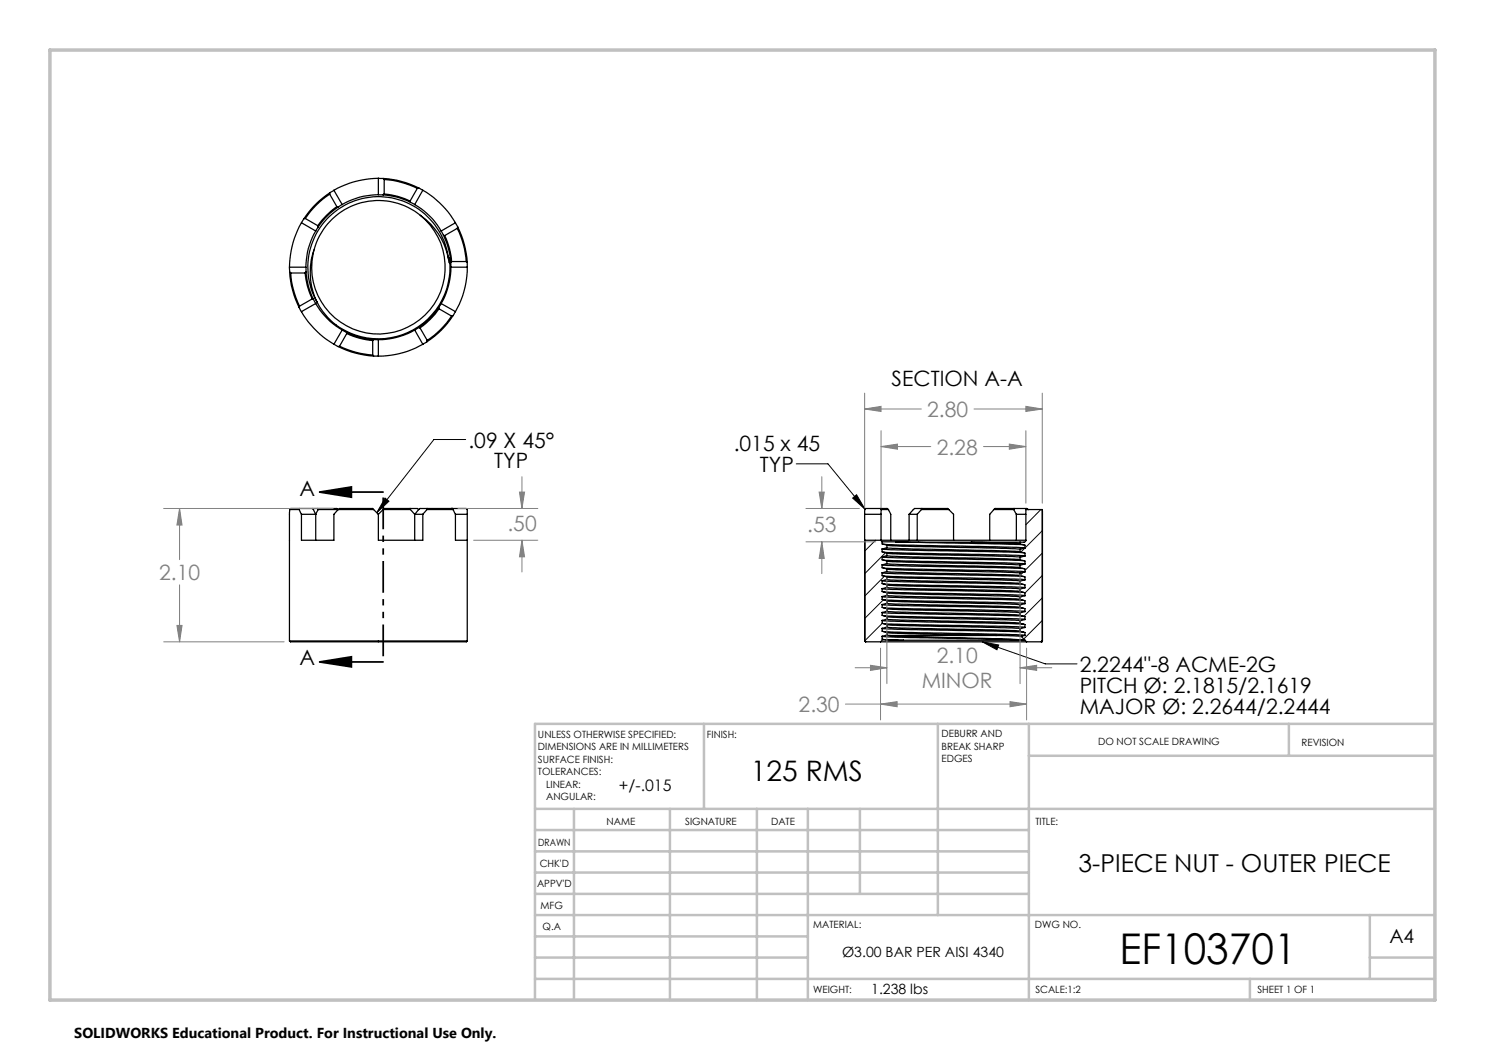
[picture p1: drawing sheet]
<svg xmlns="http://www.w3.org/2000/svg" width="297mm" height="210mm" viewBox="0 0 297 210" stroke-linecap="round" stroke-linejoin="round" font-family="sans-serif">
<g fill="none" stroke="#000" stroke-width=".25">
<path d="M65.9 38.8a17.1 17.1 0 0 0-4.8 4.9M65.9 38.8l1.5 2.5M66 38.6a18.2 18.2 0 0 0-5.2 5.1M66 38.6l-.1 .2M66.8 38.1l-.8 .5M66.8 38.1l1.6 2.8M75.7 35.7h.9M75.7 38.9l.9 .1M75.7 38.9a14.1 14.1 0 0 0-7.3 2M75.7 35.7a18.6 18.6 0 0 0-8.9 2.4M75.7 35.7v3.2M76.6 35.7a18.7 18.7 0 0 1 7.1 1.9"/>
<path d="M76.6 39a13.7 13.7 0 0 1 5.5 1.5M76.6 35.7l.2 .2M76.8 35.9a18.3 18.3 0 0 1 6.7 1.8M76.8 38.8a14.4 14.4 0 0 1 5.2 1.4M76.8 35.9v2.9M76.8 38.8l-.2 .2M83.5 37.7l-1.5 2.5M83.7 37.6l.9 .5M83.7 37.6l-.2 .1M84.6 38.1a18.2 18.2 0 0 1 6.5 6.4M84.6 38.1l-1.7 2.8M57.9 53.4v1"/>
<path d="M57.9 53.4h3.3M57.9 54.4a18.7 18.7 0 0 0 1.9 7.1M57.9 54.4l.2 .2M58.1 54.6a18.3 18.3 0 0 0 1.8 6.6M58.1 54.6h2.9M60.3 44.5a18.1 18.1 0 0 0-2.4 8.9M60.3 44.5l2.8 1.7M60.8 43.7l-.5 .8M61 54.6a14.4 14.4 0 0 0 1.4 5.2M61.1 43.7l2.5 1.4M61.1 43.7h-.3M61.2 53.4v1"/>
<path d="M61.2 54.4a13.7 13.7 0 0 0 1.5 5.5M61.2 54.4l-.2 .2M62.4 59.8l-2.5 1.4M62.4 59.8l.3 .1M62.7 59.9l.4 .8M63.1 46.2a14.1 14.1 0 0 0-1.9 7.2M63.6 45.1v.3M63.6 45.4l-.5 .8M67.4 41.3a14.7 14.7 0 0 0-3.8 3.8M67.4 41.3l.2 .1M67.6 41.4a14.6 14.6 0 0 0-4 4M68.4 40.9l-.8 .5"/>
<path d="M82 40.2l.1 .3M82.1 40.5l.8 .4M82.9 40.9a14.3 14.3 0 0 1 5.3 5.3M84.1 43.1a13.3 13.3 0 0 1-4.2 23 13.3 13.3 0 0 1-17.1-16M84.1 43.1a13.6 13.6 0 0 1 5.6 8.8M84.1 43.1a13.4 13.4 0 0 0-21.6 7.8 13.5 13.5 0 0 0 .9 9.5M88.2 46.2l.5 .9M88.7 47.1a14.6 14.6 0 0 1 1.4 5.4M88.7 47.1h.2M88.9 47.1a13.5 13.5 0 0 1 1.4 5.2M89.7 51.9l.2 .7v-1a14.2 14.2 0 0 1-8.6 15 14.2 14.2 0 0 1-16.7-4.3l-1.2-1.9M89.7 51.9a14.1 14.1 0 0 0-18.4-11.9 14.1 14.1 0 0 0-7.9 20.4"/>
<path d="M90.1 52.5l.1 .9M90.2 53.4a14.5 14.5 0 0 1-2 7.3M90.2 53.4h3.3M90.3 52.3h2.9M90.3 52.3l-.2 .2M91.1 44.5l.4 .9M91.1 44.5l-2.9 1.7M91.4 45.7a17 17 0 0 1 1.8 6.6M91.4 45.7l-2.5 1.4M91.5 45.4a18.7 18.7 0 0 1 2 7.1M91.5 45.4l-.1 .3M93.2 52.3l.3 .2"/>
<path d="M93.5 52.5v.9M93.5 53.4a17.8 17.8 0 0 1-2.4 8.9M59.8 61.5l.5 .8M59.9 61.2l-.1 .3M60.3 62.3a18.2 18.2 0 0 0 6.5 6.6M63.1 60.7a14.3 14.3 0 0 0 5.3 5.3M63.1 60.7l-2.8 1.6M66.8 68.9l.8 .4M67.6 69.3a18.7 18.7 0 0 0 7.1 1.9M67.9 69.2a17.8 17.8 0 0 0 6.6 1.8M67.9 69.2l-.3 .1M68.4 66l.9 .5"/>
<path d="M68.4 66l-1.6 2.9M69.3 66.5a14.6 14.6 0 0 0 5.4 1.4M69.3 66.5l.1 .2M69.4 66.7a14.4 14.4 0 0 0 5.1 1.4M69.4 66.7l-1.5 2.5M74.5 68.1v2.9M74.5 71l.2 .2M74.7 71.2h1M74.7 67.9h1M74.7 67.9l-.2 .2M75.7 67.9v3.3M82.9 66a14.5 14.5 0 0 1-7.2 1.9"/>
<path d="M82.9 66l1.7 2.9M83.7 65.5l-.8 .5M83.7 65.5l.3 .1M84 65.6l1.4 2.5M84.6 68.9a17.6 17.6 0 0 1-8.9 2.3M85.4 68.4l-.8 .5M85.4 68.1v.3M87.7 61.5a14.6 14.6 0 0 1-4 4M87.7 61.5l.1 .3M87.8 61.8a14.7 14.7 0 0 1-3.8 3.8M87.8 61.8l2.5 1.4M88.2 60.7l-.5 .8"/>
<path d="M88.2 60.7l2.9 1.6M90.3 63.2a17.1 17.1 0 0 1-4.9 4.9M90.6 63.1a17.3 17.3 0 0 1-5.2 5.3M90.6 63.1l-.3 .1M91.1 62.3l-.5 .8M57.9 101.9v26.3M57.9 101.9h1.9M59.8 101.9l.5 1M59.9 101.7h-1.8l-.2 .2M59.9 101.7h3.7M59.9 101.7l-.1 .2M60.3 102.9h2.8"/>
<path d="M62.4 101.7l.3 .2 .4 1M63.1 102.9v5.1M63.6 101.7h3.8l.2 .2M63.6 101.7v.2M63.6 101.9l-.5 1M63.6 101.9h4M67.6 101.9l-.8 1v5.1h-6.5v-5.1M67.6 101.9h7.1M67.6 101.9l.3-.2h6.6l.2 .2M74.7 101.9l1 1M75.7 102.9v5.1h8.9v-5.1M76.6 101.9l-.9 1"/>
<path d="M76.6 101.9h5.5M82 101.7h-5.2l-.2 .2M82 101.7h1.5l.2 .2M82 101.7l.1 .2M82.1 101.9l.8 1M82.9 102.9v5.1M82.9 102.9h1.7M83.7 101.9l-.8 1M85.4 101.9l-.8 1M85.4 101.9h5.2M85.4 101.7h4.9M85.4 101.7v.2"/>
<path d="M85.4 101.7h-1.4l-.3 .2M90.3 101.7h2.9l.3 .2v1M90.3 101.7h.1M90.3 101.7l.3 .2M90.6 101.9l.5 1M91.1 102.9v5.1h2.4M91.1 102.9h2.4M93.5 102.9v25.3M172.9 108h.1M172.9 102.9h3.3M172.9 102.9v25.3M173 108h3.2"/>
<path d="M176.1 101.7h-3l-.1 .2-.1 1M176.1 101.7h1.3l.3 .2M176.1 101.7l.1 .2M176.2 102.9v5.1M176.2 108l.2 .8 1 .2M176.2 101.9v1M176.2 101.9h1.5M176.2 108h2M176.4 109.8v.6l1 .2v.5M176.4 116.1v.6l1 .3v.5l26.6 .8M176.4 114.5v.6l1 .3M176.4 114.6l28.3 .7"/>
<path d="M176.4 113l28.3 .7M176.4 116.2l28.3 .7M176.4 119.3l28.3 .8M176.4 109.8l28.4 .8M176.4 111.4l28.3 .7M176.4 117.7l28.3 .8M176.5 108.4h2.6M176.7 120l28.3 .7M176.7 110.4l24.2 .6 4.1 .2M176.7 113.6l28.3 .8M176.7 108.9l28.3 .7M176.7 112l24.1 .6 4.2 .2"/>
<path d="M176.7 118.4l22.7 .5 5.6 .2M176.7 116.8l25.5 .6 2.8 .1M176.7 115.2l28.3 .7M177.3 114.3l26.7 .8M177.4 119.1l-1 .2v.6l1 .2v.6h.4l26.2 .8M177.4 110.7l3 .1 22 .5 1.6 .2M177.4 112.7l-1 .3v.6l1 .2v.5M177.4 109.1l5.7 .2 18 .4 2.9 .2M177.4 112.2l22.7 .6 3.9 .3M177.4 111.1l-1 .3v.6l1 .2v.6l26.6 .7M177.4 117.5l-1 .2v.6l1 .3v.5l.4 .1 26.2 .7M177.4 117l4.2 .2 18.2 .4 4.2 .2"/>
<path d="M177.4 109.5l-1 .3M177.4 114.3l-1 .2M177.4 115.9l-1 .2M177.4 115.9h.1M177.4 115.9l26.6 .8M177.4 109.6l26.6 .7M177.4 111.2l26.6 .7M177.4 109v.5M177.4 115.4v.5M177.4 109.5l-.1 .1M177.4 111.1l-.1 .1M177.4 113.8l4.4 .2 18.2 .4 4 .2"/>
<path d="M177.4 118.6l23.9 .6 2.7 .2M177.4 115.4l4.3 .2 18.2 .4 4.1 .2M177.7 101.9l.5 1v5.1M178.2 108h5.2M179.1 108.4l25.7 .6M179.1 108.4h15.1M181.8 102.9h1.6M181.8 102.9v5.1M183.4 108h7.3M183.4 102.9v5.1M184.3 101.9l-.9 1M184.3 101.9h5.5"/>
<path d="M184.4 101.7h-1.5l-1.1 1.2M184.4 101.7h5.1l.3 .2M184.4 101.7l-.1 .2M189.8 101.9l.9 1v5.1M190.7 108h7.2M194.2 108.4l9.8 .4M194.2 108.4h9.8M197.9 108h5.4M198.8 101.9l-.9 1v5.1M198.8 101.9h3.9M202.7 101.9l.6 1M202.8 101.7h-3.8l-.2 .2"/>
<path d="M202.8 101.7h2.6l.2 .2M202.8 101.7l-.1 .2M203.3 108h1.9M203.3 102.9h1.9M203.3 102.9v5.1M204 119.4v.5l1 .2v.6l-1 .3M204 113.1v.5l1 .2v.6l-1 .2M204 108.4v.4l1 .2v.6l-1 .3M204 112l1 .2v.6l-1 .3M204 118.3l1 .3v.6l-1 .2M204 114.6v.5l1 .3v.6l-1 .2M204 109.9v.5l1 .2v.6"/>
<path d="M204 116.2v.5l1 .3v.6M204 111.5v.5M204 117.8v.5M205 111.2l-1 .3M205 117.6l-1 .2M205.2 108l-.3 .4h-.9M205.6 101.9h.1M208.5 101.9v26.3M208.5 101.9h-3.3v6.1M57.9 128.2h35.6M57.9 128.2l.2 .2h35.2l.2-.2M172.9 128.2h.1"/>
<path d="M172.9 128.2l.2 .2M173.1 128.4h3M176.1 128.4h29.2M176.4 122.5v.6l1 .2v.6h.4l26.2 .7M176.4 120.9v.6l1 .2M176.4 127.2v.6l.2 .1-.5 .5M176.4 120.9l4.3 .2 24 .6M176.4 122.5l28.4 .8M176.4 124.1l28.4 .7M176.4 127.3l28.5 .7M176.4 125.7l28.3 .7M176.6 127.9l4.1 .1"/>
<path d="M176.7 123.1l28.3 .8M176.7 124.7l24.2 .6 4.1 .2M176.7 121.6l28.3 .7M176.7 126.3l24.1 .6 4.2 .2M177.3 127l.6 .1M177.4 123.4l5.7 .2 18 .4 2.9 .2M177.4 124.9l26.6 .8M177.4 123.8l-1 .3v.6l1 .2v.6l26.6 .7M177.4 121.8l5.8 .2 18 .4 2.8 .2M177.4 120.2l23.9 .6 2.7 .2M177.4 125.4l-1 .3v.6l1 .2v.5M177.4 120.6l-1 .3"/>
<path d="M177.4 122.2l-1 .3M177.4 127l-1 .2M177.4 122.3l26.6 .7M177.4 121.7v.6M177.4 126.5l22 .6M177.9 127.1l24.3 .7 2.8 .2M177.9 127.1h21.5M180.7 128h24.3M199.4 127.1l4.8 .2M204 124.7l1 .2v.6l-1 .3M204 121v.5l1 .2v.6l-1 .3M204 125.8v.5l1 .2v.6l-.8 .2"/>
<path d="M204 122.6v.5l1 .2v.6M204 124.2v.5M204 125.7v.1M204.2 127.3h.1M204.2 127.3l1.1 1.1M205 123.9l-1 .3M205.3 128.4h3M208.3 128.4h.1M208.5 128.2l-.2 .2M208.5 128.2h.1"/>
</g>
<g fill="none" stroke="#000" stroke-width=".2">
<path d="M77 99.6l.8 .7-2.4 2.2zM93.1 87.9h-6.3l-11.4 14.6M159.2 92.8h6.4l7.4 9M170.5 99.6l.8-.7 1.7 2.9zM175.1 108l-2.1 2.2M176.7 120l-3.7 3.7M176.9 115.2l-3.9 4M177.1 110.6l-4.1 4.1M204.2 119.3l-.2 .2M204.6 114.5l-.6 .6M208.2 101.9l-3 3M208.5 106.1l-4.3 4.3"/>
<path d="M208.5 110.6l-3.5 3.5M208.5 115.1l-3.5 3.5M208.5 119.6l-3.7 3.7M176.5 124.7l-3.5 3.5M177.4 123.7l-.1 .2M196.5 128.4l3.2 .6-.3 1zM196.5 128.4l12.6 4.4h6.3M208.5 124.1l-3.7 3.7"/>
</g>
<path d="M63.9 98.4l6.4-1v2zM63.9 98.4h12.7M63.9 132.4l6.4-1v2zM63.9 132.4h12.7" fill="none" stroke="#000" stroke-width=".35"/>
<g fill="none" stroke="#808080" stroke-width=".2">
<path d="M172.9 78.6v23M208.5 78.6v22M103.9 98.4h1l-.5 3.3zM104.4 95.3v6.4M163.8 98.4h1.1l-.5 3.3zM164.4 95.3v6.4M172.9 81.8l3.3-.5v1zM172.9 81.8h11.4M176.2 89.3l3.3-.5v1zM176.2 86.1v15.5M176.2 89.3h10M194.8 81.8h13.7"/>
<path d="M196.7 89.3h8.5M201.9 88.8l3.3 .5-3.3 .5zM205.2 81.3l3.3 .5-3.3 .5zM205.2 86.1v14.5M32.7 101.7h33.9M35.9 101.7l.5 3.3h-1zM35.9 101.7v10.2M35.9 117v11.4M91.6 101.7h16M94.7 108h12.9M104.4 108l.5 3.4h-1zM104.4 108v6.4"/>
<path d="M161.2 101.7h10.7M161.2 108.4h14M164.4 108.4l.5 3.3h-1.1zM164.4 108.4v6.3M177.4 115.6v21.1M204 114.8v21.9M32.7 128.4h24.1M35.4 125.1h1l-.5 3.3zM171 133.6h6.4M174.1 133.1l3.3 .5-3.3 .5zM176.1 129.6v14.4M204 133.6l3.3-.5v1z"/>
<path d="M204 133.6h6.4M205.3 129.6v14.4M169.1 140.8h36.2M176.1 140.8l3.3-.5v1zM202 140.3l3.3 .5-3.3 .5z"/>
</g>
<path d="M76.6 98.4v34" fill="none" stroke="#000" stroke-width=".35" stroke-dasharray="6.3 1.3 1.3 1.3 1.3 1.3" stroke-dashoffset="-1.1" stroke-linecap="butt"/>
<g fill="none" stroke="#c0c0c0" stroke-width=".5">
<path d="M140.8 144.8v17M187.6 144.8v38.2M205.8 144.8v55.2M205.8 151.2h81.2M257.8 144.8v6.4M287 144.8h-180v55.2M107 161.8h180M107 178.8h98.8M107 174.5h98.8M107 170.3h98.8M107 166h98.8M114.8 161.8v38.2"/>
<path d="M134 161.8v38.2M151.4 161.8v38.2M161.6 161.8v38.2M172 161.8v17M107 195.8h180M107 191.5h54.6M107 187.3h54.6M107 183h180M250 195.8v4.2M274 191.5h13M274 183v12.8"/>
</g>
<path d="M10 10h277v190h-277z" fill="none" stroke="#c0c0c0" stroke-width=".7"/>
<g fill="#000">
<path d="M63.9 98.4l6.4-1v2zM63.9 132.4l6.4-1v2z"/>
<path d="M77 99.6l.8 .7-2.4 2.2zM170.5 99.6l.8-.7 1.7 2.9zM196.5 128.4l3.2 .6-.3 1z"/>
</g>
<path d="M35.9 101.7l.5 3.3h-1zM35.4 125.1h1l-.5 3.3zM104.4 108l.5 3.4h-1zM103.9 98.4h1l-.5 3.3zM172.9 81.8l3.3-.5v1zM205.2 81.3l3.3 .5-3.3 .5zM176.2 89.3l3.3-.5v1zM201.9 88.8l3.3 .5-3.3 .5zM174.1 133.1l3.3 .5-3.3 .5zM204 133.6l3.3-.5v1zM163.8 98.4h1.1l-.5 3.3zM164.4 108.4l.5 3.3h-1.1zM176.1 140.8l3.3-.5v1zM202 140.3l3.3 .5-3.3 .5z" fill="#808080"/>
<text font-size="8.5" x="223.9" y="192.7">EF103701</text>
<text font-size="5.6" x="150.2" y="156.2">125 RMS</text>
<text font-size="4.9" x="215.7" y="174.3">3-PIECE NUT - OUTER PIECE</text>
<g font-size="4.2">
<text x="178.3" y="77.1">SECTION A-A</text>
<text x="93.7" y="89.5">.09 X 45°</text>
<text x="98.9" y="93.7">TYP</text>
<text x="146.7" y="90.2">.015 x 45</text>
<text x="152" y="94.4">TYP</text>
<text x="59.9" y="99.1">A</text>
<text x="59.9" y="133.1">A</text>
<text x="215.9" y="134.4">2.2244&quot;-8 ACME-2G</text>
<text x="215.9" y="138.6">PITCH Ø: 2.1815/2.1619</text>
<text x="215.9" y="142.7">MAJOR Ø: 2.2644/2.2444</text>
</g>
<g font-size="4.2" fill="#808080">
<text x="185.4" y="83.4">2.80</text>
<text x="187.3" y="90.9">2.28</text>
<text x="101.5" y="106.2">.50</text>
<text x="161.4" y="106.5">.53</text>
<text x="31.8" y="116">2.10</text>
<text x="184.3" y="137.7">MINOR</text>
<text x="187.3" y="132.6">2.10</text>
<text x="159.7" y="142.4">2.30</text>
</g>
<text font-size="3.9" x="277.9" y="188.5">A4</text>
<text font-size="3.2" x="123.8" y="158.2">+/-.015</text>
<text font-size="2.9" x="14.9" y="207.6">SOLIDWORKS Educational Product. For Instructional Use Only.</text>
<g font-size="2.8">
<text x="168.4" y="191.4">Ø3.00 BAR PER AISI 4340</text>
<text x="174.3" y="198.9">1.238 lbs</text>
</g>
<g font-size="2">
<text x="107.6" y="147.6">UNLESS OTHERWISE SPECIFIED:</text>
<text x="141.4" y="147.6">FINISH:</text>
<text x="188.3" y="147.5">DEBURR AND</text>
<text x="188.3" y="150">BREAK SHARP</text>
<text x="219.6" y="149">DO NOT SCALE DRAWING</text>
<text x="260.3" y="149.2">REVISION</text>
<text x="107.6" y="150.1">DIMENSIONS ARE IN MILLIMETERS</text>
<text x="107.6" y="152.6">SURFACE FINISH:</text>
<text x="107.6" y="155.1">TOLERANCES:</text>
<text x="188.3" y="152.5">EDGES</text>
<text x="109.2" y="157.6">LINEAR:</text>
<text x="109.2" y="160.1">ANGULAR:</text>
<text x="121.3" y="165">NAME</text>
<text x="137" y="164.9">SIGNATURE</text>
<text x="154.2" y="164.9">DATE</text>
<text x="207.1" y="164.9">TITLE:</text>
<text x="107.6" y="169.1">DRAWN</text>
<text x="107.9" y="173.3">CHK'D</text>
<text x="107.4" y="177.4">APPV'D</text>
<text x="108.1" y="181.8">MFG</text>
<text x="108.5" y="186">Q.A</text>
<text x="162.6" y="185.5">MATERIAL:</text>
<text x="207" y="185.5">DWG NO.</text>
<text x="162.6" y="198.5">WEIGHT:</text>
<text x="207.1" y="198.6">SCALE:1:2</text>
<text x="251.5" y="198.6">SHEET 1 OF 1</text>
</g>
</svg>
